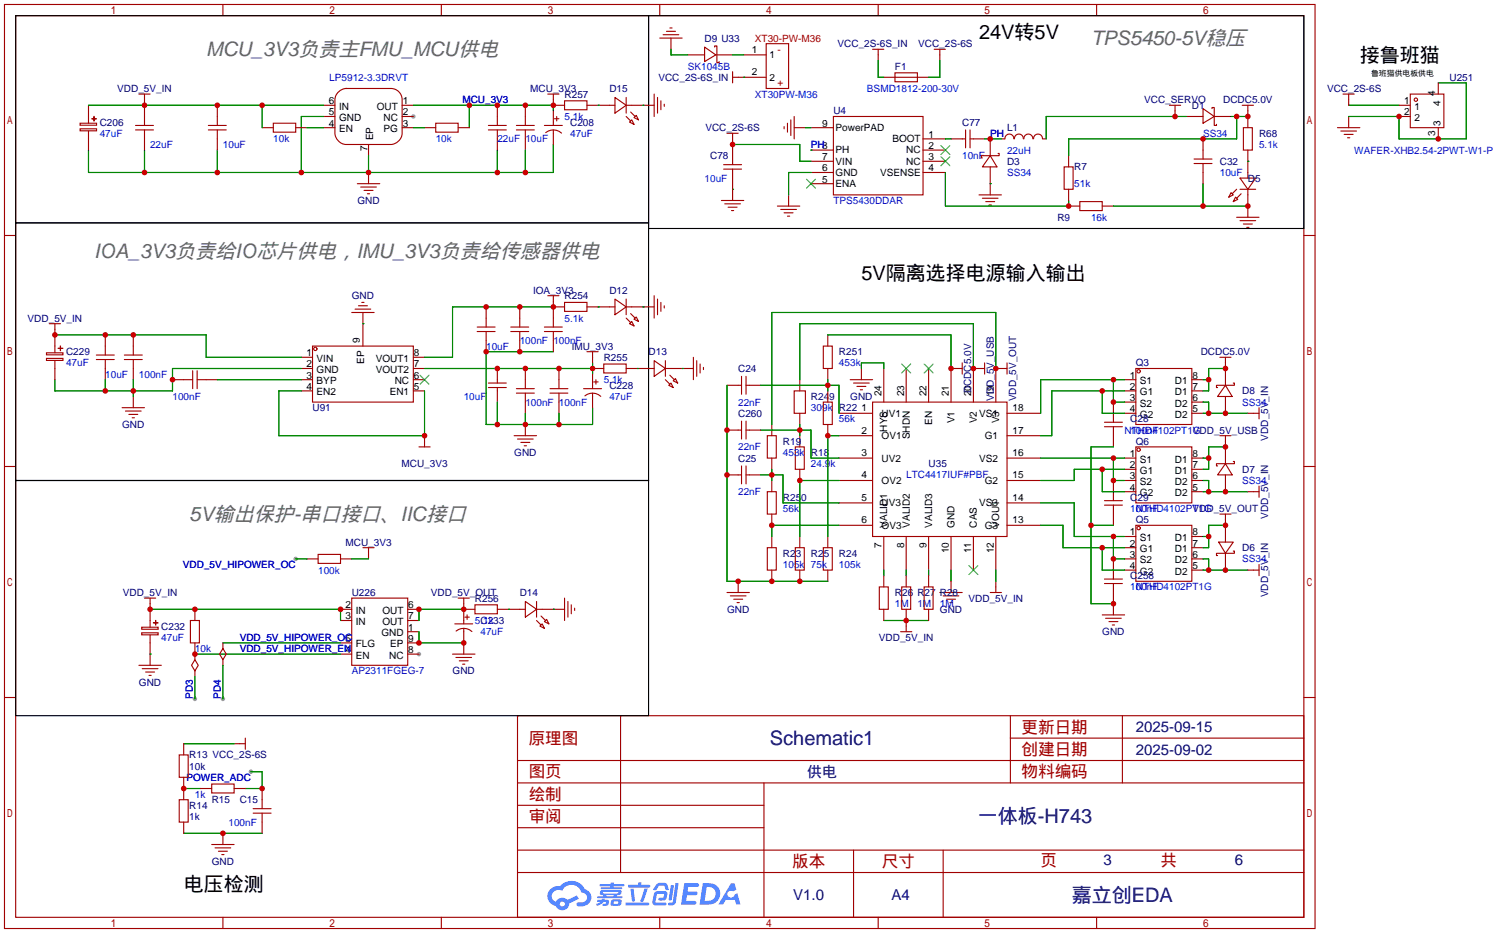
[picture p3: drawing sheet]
<svg xmlns="http://www.w3.org/2000/svg" width="340mm" height="212mm" viewBox="0 0 340 212" stroke-linecap="round" stroke-linejoin="round" font-family="sans-serif">
<g fill="#999">
<circle cx="95" cy="148.3" r=".51"/>
<circle cx="93.7" cy="26.4" r=".51"/>
<circle cx="67.1" cy="126.7" r=".51"/>
<circle cx="56.9" cy="175" r=".51"/>
<circle cx="50.5" cy="158.5" r=".51"/>
<circle cx="44.2" cy="158.5" r=".51"/>
</g>
<g fill="none" stroke="#a10000" stroke-width=".25">
<path d="M1 1h297.2v209.6h-297.2zM3.6 3.6h292.1v204.4h-292.1zM50.5 1v2.6M100.1 1v2.6M149.6 1v2.6M199.1 1v2.6M248.7 1v2.6M1 53.4h2.6M295.7 53.4h2.5M1 105.8h2.6M295.7 105.8h2.5M1 158.2h2.6"/>
<path d="M295.7 158.2h2.5M117.3 162.3h178.4v45.7h-178.4zM117.3 177.5h178.4M117.3 172.5h178.4M140.7 162.3v35.6M173.2 177.5v30.5M229.1 162.3v15.2M229.1 167.4h66.6M254.5 162.3v15.2M117.3 182.6h55.9M117.3 197.9h178.4M117.3 192.8h178.4"/>
<path d="M117.3 187.7h55.9M193.5 192.8v15.2M213.9 192.8v15.2M50.5 208v2.6M100.1 208v2.6M149.6 208v2.6M199.1 208v2.6M248.7 208v2.6"/>
</g>
<g fill="#5487ff">
<path d="M155.2 200.3h2.6a.48 .48 0 0 1 .7 .4 .48 .48 0 0 1-.6 .4h-1.8l-.2 1.1h1.9a.43 .43 0 0 1 .4 .4 .43 .43 0 0 1-.5 .4h-1.9l-.2 1.3h1.7a.45 .45 0 0 1 .5 .2 .45 .45 0 0 1-.1 .6h-3.3z"/>
<path d="M165.7 200.3h.9l.4 1.5-.8 .3a.84 .84 0 0 0-1.2 .3 .84 .84 0 0 0 .4 1.1 .84 .84 0 0 0 1.1-.4l.1-.2 .6-.3 .7 2.5h-1l-.2-1h-2.1l-.6 1h-1.1z"/>
<path d="M152.1 200.8h.7l-.5 3.1a.36 .36 0 0 1-.3 .3 .36 .36 0 0 1-.4-.3z"/>
<path d="M153.2 200.2h.7l-.6 4.3a1.13 1.13 0 0 1-1.8 .6l.2-.4h.7l.2-.2z"/>
<path d="M148.9 200.6l.6-.4h1a.77 .77 0 0 1 .9 .5l.3 1-.2 .2h-.5l-.3-.9-.2-.2-1 .1-.7 1-.6-.1z"/>
<path d="M148.4 202.4l.6-.3h1.7a.81 .81 0 0 1 .7 .5 .81 .81 0 0 1-.2 .8 .81 .81 0 0 1-.9 .8h-.7a.32 .32 0 0 1-.3-.3 .32 .32 0 0 1 .4-.3h.7l.2-.9-1.6 .1-.4 1.8 2.2 .1a.32 .32 0 0 1 .3 .4 .32 .32 0 0 1-.4 .2h-2.2l-.5-.3-.1-.5z"/>
<path d="M141.9 204.7h5a.33 .33 0 0 1 .3 .3 .33 .33 0 0 1-.3 .3h-4.9l-.2-.1z"/>
<path d="M146.1 201.5h.8l-.7 2a.98 .98 0 0 1-.7 1.1l-.3-.3z"/>
<path d="M143 201.6h.7l.3 2.5a.34 .34 0 0 1-.3 .4 .34 .34 0 0 1-.4-.3z"/>
<path d="M142.5 200.7h2.1l.3-.6h.6l-.1 .6h1.7a.32 .32 0 0 1 .4 .3 .32 .32 0 0 1-.4 .3h-4.5l-.2-.2z"/>
<path d="M135.5 204.1h.9l.1-.3h.6v.3h.8l.2 .2-.2 .9-1.3 .2v-.4l.7-.1 .1-.3a.68 .68 0 0 0-1 .4l-1.1 .4-.1-.4 .9-.5h-.7z"/>
<path d="M136 200.5h2.4l.1-.3h.7v.3h2.2l.2 .3-.2 .2h-2.3v.2h1.8l.2 .3-.2 .1h-4.5l-.1-.4h2l.1-.2h-2.3l-.1-.2z"/>
<path d="M159.4 200.3l-.8 4.9h1.7a2.5 2.5 0 0 0 3-2.5 2.5 2.5 0 0 0-3.1-2.4zM160.3 201.1a1.65 1.65 0 0 1 2 1.7 1.65 1.65 0 0 1-2.2 1.5h-.3z"/>
<path d="M136.2 202l-.2 .8 .7 .2 .1 .3h-1.3l.1 .4h5.3l.3-.2-.2-.2h-1.2l.2-.3a.7 .7 0 0 0 .8-.3 .7 .7 0 0 0 0-.8l-4.2-.1zM136.8 202.3h3.4l-.2 .3h-3.2zM137.5 203h1.7l-.2 .3h-1.4z"/>
<path d="M138.6 204.2a1.05 1.05 0 0 0 0 1.2 2.91 2.91 0 0 0 2.2-.2 .98 .98 0 0 0 0-1.2h-1.6zM139.2 204.5l.9-.1 .1 .4-.2 .2-.8-.1z"/>
<path d="M124.9 201.6a2.23 2.23 0 0 0-.7 2.3 2.23 2.23 0 0 0 1.8 1.6 1.58 1.58 0 0 0 1.8 .9 1.58 1.58 0 0 0 1.3-1.5l2.2-1.1-.5-.7-2.1 1a1.65 1.65 0 0 0-2.7 .4 1.47 1.47 0 0 1-.7-2.1 1.47 1.47 0 0 1 2.2-.4 2.3 2.3 0 0 1 2.3-1.3 2.3 2.3 0 0 1 2 1.7 1.12 1.12 0 0 1 1.3 1 1.12 1.12 0 0 1-1.1 1.2h-.7a.45 .45 0 0 0-.6 .4 .45 .45 0 0 0 .5 .5 2.21 2.21 0 0 0 2.2-.5 2.21 2.21 0 0 0 .5-2.3 2.13 2.13 0 0 0-1.3-1.1 3.3 3.3 0 0 0-5.6-.7l-1.1 .1zM127 205a.57 .57 0 0 1 1.1 0 .57 .57 0 0 1-1.1 0z"/>
</g>
<g fill="none" stroke="#a10000" stroke-width=".25">
<path d="M149.6 8.6h5.1M150.4 7.9h3.5M151.1 7.1h2.1M151.9 6.3h.5M152.1 8.6v2.6M156 12.4h3.8M159.8 10.7l2.5 1.7-2.5 1.6zM162.1 10.7v-.3h.5v3.8h.5v-.2M162.3 12.4h3.8M166.1 16.3v2.5M166.1 17.5h7.6M168.7 12.4h5"/>
<path d="M173.7 9.9h5.1v10.2h-5.1zM197.9 11.2h2.5M199.1 11.2v2.5M200.4 17.5h10.2M202.9 16.5h5.1v2h-5.1zM211.8 11.2h2.6M213.1 11.2v2.5M326.1 18.8v2.5M18.2 27.9h3.7v.5h-3.7zM18.2 29.2h3.7v.5h-3.7zM20.1 23.9v4M20.1 29.7v4.3"/>
<path d="M20.8 26.9h1zM21.3 26.4v1zM30.7 29.5h4.1M30.7 28.4h4.1M31.5 21.3h2.5M32.8 21.3v7.1M32.8 29.5v4.5M47.2 29.5h4.1M47.2 28.4h4.1M49.3 23.9v4.5M49.3 29.5v4.5M59.4 29h2.6"/>
<path d="M62 27.9h5.1v2.1h-5.1zM67.1 29h2.5M73.4 23.9h2.5M73.4 26.4h2.5M73.4 29h2.5M76.6 21a2.69 2.69 0 0 1 1.9-.9h10.1a2.54 2.54 0 0 1 2.6 2.5v7.6a2.72 2.72 0 0 1-2.6 2.6h-10.1a2.72 2.72 0 0 1-2.6-2.6v-7.6l.1-.6zM83.6 32.8v2.5M83.6 39.1v2.6M91.2 23.9h2.5M91.2 26.4h2.5M91.2 29h2.5M96.3 29h2.5"/>
<path d="M98.8 27.9h5.1v2.1h-5.1zM103.9 29h2.5M110.7 29.5h4.1M110.7 28.4h4.1M112.8 23.9v4.5M112.8 29.5v4.5M117.1 29.5h4.1M117.1 28.4h4.1M119.1 23.9v4.5M119.1 29.5v4.5M123.4 28.4h4.1M123.7 30.1a2.74 2.74 0 0 1 3.6 .1"/>
<path d="M124.2 21.3h2.5M125.5 21.3v2.6h2.5M125.5 25.1v3.3M125.5 29.5v3.3M125.7 26.9h1M126.2 26.4v1M128 22.9h5.1v2h-5.1zM133.1 23.9h6.3M139.4 22.1l2.6 1.8-2.6 1.8zM142 23.9h6.3M142 22.1v3.6M142 26.4l1 1"/>
<path d="M142.7 27.7l.6-.5 .5 1zM143 25.4l1 1M143.8 26.7l.5-.5 .5 1zM148.3 21.3v5.1M149.1 22.1v3.6M149.9 22.9v2M150.6 23.6v.5M164.1 37.3h4M164.1 38.4h4M164.8 30.2h2.6M166.1 30.2v7.1M166.1 38.4v7.1"/>
<path d="M177.8 28.7v.5M178.6 27.9v2.1M179.3 27.2v3.5M180.1 29h2.5M180.1 26.4v5.1M183.9 29h5.1M183.9 34h5.1M183.9 36.6h5.1M183.9 39.1h5.1M189 26.4h20.3v17.8h-20.3zM209.3 31.5h5.1M209.3 34h5.1"/>
<path d="M209.3 36.6h5.1M209.3 39.1h5.1M215.6 31.5h3.3M218.9 29.5v4M220 31.5h3.3M220 29.5v4M224.5 35.3l1.6 2.5h-3.3zM224.5 35.3h-2v.5h.3M224.5 31.5v3.8M224.5 37.8v6.4M226.3 34.8h.3v.5h-2.1M227.1 31.5h.7"/>
<path d="M227.9 31.5a1.01 1.01 0 0 1 1-1.1 1.01 1.01 0 0 1 1 1.1M230 31.5a1.01 1.01 0 0 1 1-1.1 1.01 1.01 0 0 1 1 1.1M232.2 31.5a1.01 1.01 0 0 1 1-1.1 1.01 1.01 0 0 1 1 1.1M234.4 31.5a1.01 1.01 0 0 1 1-1.1 1.01 1.01 0 0 1 1 1.1M236.5 31.5h.7M241.3 37.8h2v5.1h-2zM242.3 35.3v2.5M265.2 23.9h2.5M266.4 23.9v2.5M269 26.4h3.8M270.8 37.1h4M270.8 36.1h4"/>
<path d="M272.8 24.6l2.5 1.8-2.5 1.5zM272.8 31.5v4.6M272.8 37.1v4.6M274.8 24.6v-.2h.5v2M275.3 26.4v2h.5v-.2M275.3 26.4h3.8M281.7 23.9h2.5M281.9 29h2.1v5h-2.1zM283 23.9v5.1M283 34v6.4M303.3 29h5.1M304 29.7h3.6"/>
<path d="M304.5 21.3h2.6M304.8 30.5h2M305.6 31.2h.5M305.8 21.3v2.6M305.8 26.4v2.6M317.2 23.9h2.6M317.2 26.4h2.6M319.8 21.3h7.6v7.7h-7.6zM326.1 29v2.5M81 41.7h5.1M81.8 42.4h3.5M82.5 43.2h2.1"/>
<path d="M83.3 43.9h.5M163.6 45.5h5.1M164.3 46.2h3.6M165.1 47h2M165.9 47.8h.5M176.3 46.7h5.1M177 47.5h3.6M177.8 48.3h2M178.6 49h.5M178.8 44.2v2.5M183.9 41.7h5.1M222 44.2h5.1"/>
<path d="M222.8 45h3.5M223.5 45.7h2.1M224.3 46.5h.5M242.3 46.7h2.6M242.3 42.9v2.6M244.9 45.7h5v2.1h-5zM249.9 46.7h2.6M279.1 43.7l.6 .5-1.1 .5zM280.2 44.7l.5 .5-1 .5zM280.4 49.3h5.1M280.4 42.9l-1 1M281.2 40.4h3.5l-1.7 2.5z"/>
<path d="M281.2 50h3.5M281.2 42.9h3.5M281.4 43.9l-1 1.1M281.9 50.8h2.1M282.7 51.6h.5M283 42.9v6.4M11.2 73.4h2.5M12.4 73.4v6.6M13.2 79h1zM13.7 78.5v1zM23.9 75.9v4.6M30.2 75.9v4.6"/>
<path d="M70.9 78.5h22.8v12.7h-22.8zM79.8 70.9h5M80.5 70.1h3.6M81.3 69.3h2M82 68.6h.5M82.3 70.9v7.6M108.2 75.2h4.1M108.2 74.2h4.1M110.2 69.6v4.6M110.2 75.2v4.6M115.8 75.2h4.1M115.8 74.2h4.1"/>
<path d="M117.9 69.6v4.6M117.9 75.2v4.6M123.4 75.2h4.1M123.4 74.2h4.1M124.2 67.1h2.5M125.5 67.1v7.1M125.5 75.2v4.6M125.5 69.6h2.5M128 68.6h5.1v2h-5.1zM133.1 79.8h2.5M133.1 69.6h6.3M134.4 79.8v2.5"/>
<path d="M139.4 67.8l2.6 1.8-2.6 1.8zM142 69.6h6.3M142 72.1l1 1.1M142 67.8v3.6M143 71.1l1 1M143.3 72.9l.5 1-1.1-.5zM143.8 72.4l.5-.5 .5 1zM148.3 67.1v5M149.1 67.8v3.6M149.9 68.6v2M150.6 69.3v.5M186.7 78.5h2v5.1h-2z"/>
<path d="M187.7 75.9v2.6M10.5 80h3.8v.5h-3.8zM10.5 81.3h3.8v.4h-3.8zM12.4 81.8v4.3M21.8 81.5h4.1M21.8 80.5h4.1M23.9 81.5v4.6M27.7 92.5h5.1M28.2 81.5h4.1M28.2 80.5h4.1M28.4 93.2h3.6M29.2 94h2"/>
<path d="M30 94.7h.5M30.2 81.5v4.6M30.2 89.9v2.6M39.1 86.1h4.6M43.7 84.1v4M44.7 86.1h4.6M44.7 84.1v4M68.3 81h2.6M68.3 83.6h2.6M68.3 86.1h2.6M68.3 88.6h2.6M93.7 81h2.6"/>
<path d="M93.7 83.6h2.6M93.7 86.1h2.6M93.7 88.6h2.6M96.3 98.8v2.5M110.7 87.9h4.1M110.7 86.9h4.1M112.8 83.6v3.3M112.8 87.9v3.3M116.6 98.8h5.1M117.1 88.1h4.1M117.1 89.2h4.1M117.3 99.6h3.6"/>
<path d="M119.1 83.6v4.5M119.1 89.2v4.5M119.1 96.3v2.5M124.7 88.1h4.1M124.7 89.2h4.1M126.7 83.6v4.5M126.7 89.2v4.5M132.3 88.1h4.1M132.6 89.8a2.74 2.74 0 0 1 3.6 .1M134.4 83.6h2.5M134.4 84.8v3.3M134.4 89.2v3.3"/>
<path d="M134.6 86.6h1M135.1 86.1v1M136.9 82.5h5.1v2.1h-5.1zM142 83.6h6.3M148.3 81.8l2.6 1.8-2.6 1.7zM150.9 83.6h6.3M150.9 86.1l1 1M150.9 81.8v3.5M151.6 87.4l.5-.5 .6 1zM151.9 85.1l1 1M152.7 86.4l.5-.5 .5 1zM157.2 81v5.1"/>
<path d="M158 81.8v3.5M158.7 82.5v2.1M159.5 83.3v.5M164.8 87.4h3.3M164.8 97.5h3.3M168.1 85.3v4.1M168.1 95.5v4.1M169.2 85.3v4.1M169.2 95.5v4.1M169.2 87.4h3.3M169.2 97.5h3.3M174 98.8h2v5.1h-2z"/>
<path d="M175 96.3v2.5M180.1 88.6h2.5v5.1h-2.5zM181.4 86.1v2.5M181.4 93.7v2.6M181.4 98.8v2.5M186.7 91.2h2v5.1h-2zM187.7 83.6v2.5M187.7 88.6v2.6M187.7 96.3v2.5M190.2 98.8h7.7M190.2 93.7h7.7M192.8 86.1h5.1"/>
<path d="M193.5 86.9h3.6M194.3 87.6h2M195.1 88.4h.5M195.3 83.6v2.5M197.9 91.2h30.4v30.5h-30.4zM200.4 83.6v7.6M205.5 83.6v7.6M210.6 83.6v7.6M218.2 83.6h-2.6v7.6M218.2 82.3v2.5M223.3 83.6h-2.6v7.6M223.3 82.3v2.5"/>
<path d="M228.3 83.6h-2.5v7.6M228.3 98.8h7.7M228.3 93.7h7.7M228.3 82.3v2.5M250.4 95.8h4.1M250.4 96.8h4.1M252.5 91.2v4.6M252.5 96.8v4.5M255 86.1h2.6M255 88.6h2.6M255 91.2h2.6M255 93.7h2.6"/>
<path d="M257.6 83.6h12.7v12.7h-12.7zM270.3 86.1h2.5M270.3 88.6h2.5M270.3 91.2h2.5M270.3 93.7h2.5M276.6 81h2.5M276.6 98.8h2.5M277.9 87.4l1.5 2.5h-3.3zM277.9 87.4h-2.1v.5h.3M277.9 81v6.4M277.9 89.9v3.8M277.9 98.8v6.4"/>
<path d="M279.7 86.9h.2v.5h-2M283 93.7h2.5M285.5 92.5v2.5M95 101.3h2.5M118.1 100.3h2M118.9 101.1h.5M164.8 107.7h3.3M168.1 105.7v4M169.2 105.7v4M169.2 107.7h3.3M174 111.5h2v5.1h-2zM175 103.9v2.5"/>
<path d="M175 109v2.5M175 116.6v2.5M180.3 101.3h2.1v5.1h-2.1zM181.4 106.4v2.6M190.2 103.9h7.7M190.2 109h7.7M190.2 114h7.7M190.2 119.1h7.7M228.3 103.9h7.7M228.3 109h7.7M228.3 114h7.7M228.3 119.1h7.7"/>
<path d="M250.4 113.5h4.1M250.4 114.6h4.1M252.5 109v4.5M252.5 114.6v4.5M255 103.9h2.6M255 109h2.6M255 106.4h2.6M255 111.5h2.6M257.6 101.3h12.7v12.7h-12.7zM257.6 119.1h12.7v12.7h-12.7zM270.3 103.9h2.5M270.3 109h2.5"/>
<path d="M270.3 106.4h2.5M270.3 111.5h2.5M276.6 116.6h2.5M277.9 105.2l1.5 2.5h-3.3zM277.9 105.2h-2.1v.5h.3M277.9 107.7v3.8M277.9 116.6v6.3M279.7 104.6h.2v.6h-2M283 111.5h2.5M285.5 110.2v2.6M32.8 135.6h2.5M34 135.6v6.6"/>
<path d="M44.2 138.2v2.5M69.6 126.7h2.5M72.1 125.7h5.1v2.1h-5.1zM77.2 138.2h2.6M77.2 126.7h2.6M79.8 135.6h12.7v15.3h-12.7zM82.3 124.2h2.5M83.6 124.2v2.5M92.5 138.2h2.5M103.9 135.6h2.5M105.2 138.2h2.5M105.2 135.6v5.9"/>
<path d="M105.4 140h1M105.9 139.4v1.1M107.7 137.2h5.1v2h-5.1zM112.8 138.2h6.3M119.1 136.4l2.6 1.8-2.6 1.8zM121.7 138.2h6.3M121.7 136.4v3.6M122.7 139.7l1 1M128 135.6v5.1M128.8 136.4v3.6M129.5 137.2v2M130.3 137.9v.5"/>
<path d="M164.8 134.4h5.1M165.6 135.1h3.6M166.4 135.9h2M167.1 136.7h.5M167.4 131.8v2.6M174 124.2h2v5.1h-2zM175 121.7v2.5M175 129.3v2.5M180.3 124.2h2.1v5.1h-2.1zM181.4 121.7v2.5M181.4 129.3v2.5M186.7 124.2h2v5.1h-2z"/>
<path d="M187.7 121.7v2.5M187.7 129.3v2.5M199.4 133.1h2v5.1h-2zM200.4 121.7v7.6M200.4 130.6v2.5M200.4 138.2v2.5M204.5 133.1h2v5.1h-2zM205.5 121.7v7.6M205.5 130.6v2.5M205.5 138.2v5.1M209.5 133.1h2.1v5.1h-2.1zM210.6 121.7v7.6"/>
<path d="M210.6 130.6v2.5M210.6 138.2v2.5M213.1 134.4h5.1M213.9 135.1h3.5M214.6 135.9h2.1M215.4 136.7h.5M215.6 121.7v7.6M215.6 131.8v2.6M220.7 121.7v7.6M224.5 134.4h2.6M225.8 121.7v7.6M225.8 131.8v2.6"/>
<path d="M249.9 139.4h5.1M250.4 131.3h4.1M250.4 132.3h4.1M252.5 126.7v4.6M252.5 132.3v7.1M255 126.7h2.6M255 124.2h2.6M255 121.7h2.6M255 129.3h2.6M270.3 126.7h2.5M270.3 124.2h2.5M270.3 121.7h2.5"/>
<path d="M270.3 129.3h2.5M276.4 122.9h3.3l-1.8 2.6zM277.9 125.5h-2.1v.5h.3M277.9 125.5v3.8M279.7 125h.2v.5h-2M283 129.3h2.5M285.5 128v2.6M31.5 150.9h5.1M32.1 142.2h3.8v.5h-3.8zM32.1 143.5h3.8v.5h-3.8zM32.3 151.6h3.5M33 152.4h2.1"/>
<path d="M33.8 153.2h.5M34 144v6.9M34.8 141.2h1zM35.3 140.7v1zM43.2 140.7h2v5.1h-2zM44.2 149.6l.8 1.3-.8 1.2-.8-1.2zM44.2 145.8v3.8M44.2 152.1v1.3M50.5 147.1l.8 1.2-.8 1.3-.7-1.3zM50.5 145.8v1.3M50.5 149.6v1.3M77.2 140.7h2.6"/>
<path d="M77.2 148.3h2.6M77.2 145.8h2.6M92.5 143.3h2.5M92.5 140.7h2.5M92.5 148.3h2.5M92.5 145.8h2.5M102.6 148.3h5.1M103.1 141.5h4.1M103.4 149.1h3.5M103.4 143.1a2.74 2.74 0 0 1 3.6 .1M104.1 149.9h2.1M104.9 150.6h.5"/>
<path d="M105.2 142.5v5.8M121.7 140.7l1 1M122.9 141.5l.5 1-1-.5zM124 140.5l.5 1-1.1-.5zM204.2 143.3h2.6M250.7 140.2h3.6M251.5 141h2M252.2 141.7h.5M40.6 171.2h2.1v5.1h-2.1zM41.7 168.7v2.5M41.7 176.3v5.1M45.5 178.8h2.5"/>
<path d="M48 177.8h5.1v2h-5.1zM53.1 168.7h2.5M53.1 178.8h2.5M55.6 167.4v2.5M59.4 178.8v4.6M40.6 181.4h2.1v5h-2.1zM41.7 186.4v2.6M48 191.5h5.1M48.8 192.3h3.5M49.5 193h2.1M50.3 193.8h.5M50.5 189v2.5"/>
<path d="M57.4 184.4h4.1M57.4 183.4h4.1M59.4 184.4v4.6"/>
<circle cx="321.1" cy="22.6" r=".38"/>
<circle cx="71.5" cy="79.1" r=".38"/>
<circle cx="258.2" cy="84.2" r=".38"/>
<circle cx="258.2" cy="102" r=".38"/>
<circle cx="258.2" cy="119.8" r=".38"/>
</g>
<g fill="none" stroke="#008700" stroke-width=".25">
<path d="M152.1 11.2v1.2h3.9M166.1 12.4h2.6M168.7 17.5h.1M199.1 13.7v3.8h1.3M213.1 13.7v3.8h-2.5M326.1 18.8h6.4v12.7h-15.3v-5.1h-11.4M20.1 23.9h53.3M32.8 34v5.1M49.3 34v5.1M59.4 23.9v5.1M69.6 29h3.8M73.4 26.4h-5.1v12.7"/>
<path d="M83.6 35.3v3.8M93.7 23.9h31.8v1.2M93.7 29h2.6M106.4 23.9v5.1M112.8 34v5.1M119.1 34v5.1M125.5 32.8v6.3h-105.4v-5.1M135.6 23.9h.1M145.8 23.9h.1M166.1 32.8h15.3v3.8h2.5M182.6 29h1.3M183.9 34h.1"/>
<path d="M183.9 39.1h-5.1v5.1M214.4 31.5h1.2M214.4 39.1v7.6h27.9v-1.2M223.3 31.5h3.8M269 26.4h-31.8v5.1M279.1 26.4h3.9M280.4 26.4v5.1h-38.1v3.8M283 36.6h.1M305.8 23.9h11.4M166.1 42.9h.1M224.5 41.7h.1M252.5 46.7h30.5"/>
<path d="M272.8 41.7v5M12.4 75.9h34.3v5.1h21.6M82.3 73.4h.1M125.5 69.6h-22.9v11.4h-6.3M125.5 79.8h-15.3v16.5h24.2v-3.8M135.6 69.6h.1M145.8 69.6h.1M187.7 75.9h27.9v7.7M23.9 86.1v2.5M30.2 86.1v3.8M49.3 86.1h19M68.3 88.6h-5.1v10.2h33.1v-10.2"/>
<path d="M68.3 83.6h-29.2v5h-26.7v-2.5M96.3 83.6h38.1M112.8 91.2v5.1M119.1 93.7v2.6M126.7 93.7v2.6M134.4 82.3v2.5M144.5 83.6h.1M154.7 83.6h.1M164.8 87.4v44.4h22.9M172.5 97.5h11.4v6.4h6.3M172.5 87.4h17.7v6.3M181.4 96.3v2.5"/>
<path d="M187.7 86.1v2.5M190.2 98.8h-2.5v22.9M195.3 83.6v-1.3h5.1v1.3M220.7 83.6v-10.2h-39.3v12.7M225.8 83.6v-12.7h-50.8v25.4M249.9 88.6v5.1h5.1M252.5 86.1v5.1h2.5M255 88.6h-16.5v10.2h-2.5M255 86.1h-19v7.6M272.8 86.1h1.3M272.8 91.2h1.3v2.5M272.8 93.7h10.2"/>
<path d="M277.9 83.6h-3.8v5h-1.3M172.5 107.7h5v6.3h12.7M175 106.4v2.6M190.2 109h-8.8v12.7M190.2 119.1h-15.2v2.6M236 119.1h5v5.1h14M236 114h7.6v7.7h11.4M236 103.9h19M247.4 119.1h5.1M249.9 106.4v5.1h5.1M252.5 103.9v5.1h2.5M252.5 101.3h-5.1v35.6h5.1"/>
<path d="M255 106.4h-11.4v2.6h-7.6M272.8 109h1.3v2.5M272.8 103.9h1.3M272.8 111.5h10.2M277.9 119.1h-3.8v5.1h-1.3M277.9 101.3h-3.8v5.1h-1.3M34 138.2h43.2v2.5M67.1 126.7h2.5M79.8 126.7h3.8M105.2 138.2h-10.2v2.5M115.3 138.2h.1M125.5 138.2h.1"/>
<path d="M200.4 129.3v1.3M205.5 129.3v1.3M210.6 129.3v1.3M215.6 129.3v2.5M225.8 129.3v2.5M249.9 124.2v5.1h5.1M252.5 121.7v5h2.5M272.8 126.7h1.3v2.6M272.8 121.7h1.3M272.8 129.3h10.2M34 148.3h.1M44.2 148.3h33"/>
<path d="M44.2 153.4v5.1M50.5 145.8h26.7M50.5 150.9v7.6M95 143.3v2.5h10.2M200.4 140.7h10.2M41.7 178.8h3.8M41.7 168.7h11.4M56.9 175h2.5v3.8h-3.8M41.7 189h17.7"/>
</g>
<g fill="none" stroke="#3c3" stroke-width=".25">
<path d="M213.4 33l2 2.1M213.4 35.6l2 2M215.4 33l-2 2.1M215.4 35.6l-2 2M182.9 40.6l2 2.1M184.9 40.6l-2 2.1M95.2 85.1l2.1 2M97.3 85.1l-2.1 2M204.5 82.5l2 2.1M206.5 82.5l-2 2.1M209.5 82.5l2.1 2.1M211.6 82.5l-2.1 2.1"/>
<path d="M219.7 128.3l2 2M221.7 128.3l-2 2"/>
</g>
<path d="M3.6 3.6h143.5v46.9h-143.5zM147.1 3.6h148.6v48.2h-148.6zM3.6 50.5h143.5v58.5h-143.5zM3.6 109h143.5v53.3h-143.5z" fill="none" stroke="#000" stroke-width=".25"/>
<g fill="#c00">
<circle cx="44.2" cy="148.3" r=".63"/>
<circle cx="44.2" cy="138.2" r=".63"/>
<circle cx="34" cy="138.2" r=".63"/>
<circle cx="77.2" cy="138.2" r=".63"/>
<circle cx="95" cy="138.2" r=".63"/>
<circle cx="105.2" cy="138.2" r=".63"/>
<circle cx="95" cy="145.8" r=".63"/>
<circle cx="105.2" cy="145.8" r=".63"/>
<circle cx="30.2" cy="75.9" r=".63"/>
<circle cx="23.9" cy="75.9" r=".63"/>
<circle cx="12.4" cy="75.9" r=".63"/>
<circle cx="96.3" cy="98.8" r=".63"/>
<circle cx="30.2" cy="88.6" r=".63"/>
<circle cx="23.9" cy="88.6" r=".63"/>
<circle cx="39.1" cy="86.1" r=".63"/>
<circle cx="112.8" cy="83.6" r=".63"/>
<circle cx="119.1" cy="83.6" r=".63"/>
<circle cx="126.7" cy="83.6" r=".63"/>
<circle cx="134.4" cy="83.6" r=".63"/>
<circle cx="119.1" cy="96.3" r=".63"/>
<circle cx="112.8" cy="96.3" r=".63"/>
<circle cx="110.2" cy="79.8" r=".63"/>
<circle cx="117.9" cy="79.8" r=".63"/>
<circle cx="126.7" cy="96.3" r=".63"/>
<circle cx="110.2" cy="69.6" r=".63"/>
<circle cx="117.9" cy="69.6" r=".63"/>
<circle cx="125.5" cy="69.6" r=".63"/>
<circle cx="83.6" cy="39.1" r=".63"/>
<circle cx="68.3" cy="39.1" r=".63"/>
<circle cx="49.3" cy="39.1" r=".63"/>
<circle cx="32.8" cy="39.1" r=".63"/>
<circle cx="112.8" cy="39.1" r=".63"/>
<circle cx="119.1" cy="39.1" r=".63"/>
<circle cx="125.5" cy="23.9" r=".63"/>
<circle cx="119.1" cy="23.9" r=".63"/>
<circle cx="112.8" cy="23.9" r=".63"/>
<circle cx="106.4" cy="23.9" r=".63"/>
<circle cx="59.4" cy="23.9" r=".63"/>
<circle cx="49.3" cy="23.9" r=".63"/>
<circle cx="32.8" cy="23.9" r=".63"/>
<circle cx="50.5" cy="189" r=".63"/>
<circle cx="59.4" cy="178.8" r=".63"/>
<circle cx="41.7" cy="178.8" r=".63"/>
<circle cx="166.1" cy="32.8" r=".63"/>
<circle cx="224.5" cy="31.5" r=".63"/>
<circle cx="242.3" cy="46.7" r=".63"/>
<circle cx="175" cy="119.1" r=".63"/>
<circle cx="175" cy="107.7" r=".63"/>
<circle cx="181.4" cy="109" r=".63"/>
<circle cx="187.7" cy="98.8" r=".63"/>
<circle cx="181.4" cy="97.5" r=".63"/>
<circle cx="187.7" cy="87.4" r=".63"/>
<circle cx="215.6" cy="83.6" r=".63"/>
<circle cx="220.7" cy="83.6" r=".63"/>
<circle cx="225.8" cy="83.6" r=".63"/>
<circle cx="205.5" cy="140.7" r=".63"/>
<circle cx="167.4" cy="131.8" r=".63"/>
<circle cx="175" cy="131.8" r=".63"/>
<circle cx="181.4" cy="131.8" r=".63"/>
<circle cx="164.8" cy="107.7" r=".63"/>
<circle cx="164.8" cy="97.5" r=".63"/>
<circle cx="252.5" cy="86.1" r=".63"/>
<circle cx="252.5" cy="91.2" r=".63"/>
<circle cx="249.9" cy="88.6" r=".63"/>
<circle cx="252.5" cy="103.9" r=".63"/>
<circle cx="252.5" cy="109" r=".63"/>
<circle cx="249.9" cy="106.4" r=".63"/>
<circle cx="252.5" cy="121.7" r=".63"/>
<circle cx="252.5" cy="126.7" r=".63"/>
<circle cx="249.9" cy="124.2" r=".63"/>
<circle cx="252.5" cy="136.9" r=".63"/>
<circle cx="247.4" cy="119.1" r=".63"/>
<circle cx="274.1" cy="86.1" r=".63"/>
<circle cx="277.9" cy="83.6" r=".63"/>
<circle cx="274.1" cy="93.7" r=".63"/>
<circle cx="277.9" cy="93.7" r=".63"/>
<circle cx="274.1" cy="103.9" r=".63"/>
<circle cx="277.9" cy="101.3" r=".63"/>
<circle cx="274.1" cy="111.5" r=".63"/>
<circle cx="277.9" cy="111.5" r=".63"/>
<circle cx="274.1" cy="121.7" r=".63"/>
<circle cx="277.9" cy="119.1" r=".63"/>
<circle cx="274.1" cy="129.3" r=".63"/>
<circle cx="277.9" cy="129.3" r=".63"/>
<circle cx="280.4" cy="26.4" r=".63"/>
<circle cx="283" cy="26.4" r=".63"/>
<circle cx="272.8" cy="31.5" r=".63"/>
<circle cx="272.8" cy="46.7" r=".63"/>
<circle cx="283" cy="46.7" r=".63"/>
<circle cx="317.2" cy="26.4" r=".63"/>
<circle cx="326.1" cy="31.5" r=".63"/>
<circle cx="266.4" cy="26.4" r=".63"/>
</g>
<g font-size="4.5">
<text x="222" y="8.9">24V转5V</text>
<text x="308.4" y="14">接鲁班猫</text>
<text x="195.3" y="63.5">5V隔离选择电源输入输出</text>
<text x="41.7" y="202">电压检测</text>
</g>
<g font-size="4.5" fill="#666">
<text x="247.4" y="10.2">TPS5450-5V稳压</text>
<text x="46.7" y="12.7">MCU_3V3负责主FMU_MCU供电</text>
<text x="21.3" y="58.5">IOA_3V3负责给IO芯片供电，IMU_3V3负责给传感器供电</text>
<text x="42.9" y="118.2">5V输出保护-串口接口、IIC接口</text>
</g>
<g font-size="4.5" fill="#000080">
<text x="174.6" y="169">Schematic1</text>
<text x="221.7" y="186.7">一体板-H743</text>
<text x="243" y="204.5">嘉立创EDA</text>
</g>
<g font-size="3.8" fill="#a00000">
<text x="231.6" y="166.1">更新日期</text>
<text x="119.9" y="168.7">原理图</text>
<text x="231.6" y="171.2">创建日期</text>
<text x="119.9" y="176.3">图页</text>
<text x="231.6" y="176.3">物料编码</text>
<text x="119.9" y="181.4">绘制</text>
<text x="119.9" y="186.5">审阅</text>
<text x="179.6" y="196.6">版本</text>
<text x="199.9" y="196.6">尺寸</text>
<text x="236" y="196.4">页</text>
<text x="263.1" y="196.4">共</text>
</g>
<g font-size="3.4" fill="#000080">
<text x="257.6" y="166">2025-09-15</text>
<text x="257.6" y="171.1">2025-09-02</text>
<text x="183" y="176.2">供电</text>
<text x="250.3" y="196.3">3</text>
<text x="280" y="196.3">6</text>
<text x="179.9" y="204.1">V1.0</text>
<text x="202.1" y="204.1">A4</text>
</g>
<g font-size="2.3" fill="#000080">
<text x="159.8" y="9.4">D9 U33</text>
<text x="189.9" y="10.7">VCC_2S-6S_IN</text>
<text x="208.2" y="10.7">VCC_2S-6S</text>
<text x="202.9" y="15.8">F1</text>
<text x="26.6" y="20.9">VDD_5V_IN</text>
<text x="120.2" y="20.9">MCU_3V3</text>
<text x="128" y="22.1">R257</text>
<text x="138.2" y="20.9">D15</text>
<text x="149.3" y="18.3">VCC_2S-6S_IN</text>
<text x="259.5" y="23.4">VCC_SERVO</text>
<text x="277.4" y="23.4">DCDC5.0V</text>
<text x="300.9" y="20.9">VCC_2S-6S</text>
<text x="328.7" y="18.3">U251</text>
<text x="22.6" y="28.5">C206</text>
<text x="129.3" y="28.5">C208</text>
<text x="159.9" y="29.7">VCC_2S-6S</text>
<text x="189" y="25.9">U4</text>
<text x="218.2" y="28.5">C77</text>
<text x="228.3" y="29.7">L1</text>
<text x="270.3" y="24.7">D1</text>
<text x="285.5" y="31">R68</text>
<text x="161" y="36.1">C78</text>
<text x="228.3" y="37.4">D3</text>
<text x="243.6" y="38.6">R7</text>
<text x="276.6" y="37.4">C32</text>
<text x="283" y="41.2">D5</text>
<text x="81" y="46.3">GND</text>
<text x="239.8" y="50.1">R9</text>
<text x="79.8" y="67.8">GND</text>
<text x="120.9" y="66.6">IOA_3V3</text>
<text x="128" y="67.8">R254</text>
<text x="138.2" y="66.6">D12</text>
<text x="6.3" y="72.9">VDD_5V_IN</text>
<text x="15" y="80.5">C229</text>
<text x="129.6" y="79.3">IMU_3V3</text>
<text x="136.9" y="81.8">R255</text>
<text x="147.1" y="80.5">D13</text>
<text x="190.2" y="80.5">R251</text>
<text x="257.6" y="83.1">Q3</text>
<text x="272.3" y="80.5">DCDC5.0V</text>
<text x="138.2" y="88.2">C228</text>
<text x="167.4" y="84.4">C24</text>
<text x="220.2" y="89.2" transform="rotate(-90 220.2 89.2)">DCDC5.0V</text>
<text x="281.7" y="89.4">D8</text>
<text x="70.9" y="93.2">U91</text>
<text x="167.4" y="94.5">C260</text>
<text x="183.9" y="90.7">R249</text>
<text x="190.2" y="93.2">R22</text>
<text x="192.8" y="90.7">GND</text>
<text x="225.3" y="90.9" transform="rotate(-90 225.3 90.9)">VDD_5V_USB</text>
<text x="230.4" y="91" transform="rotate(-90 230.4 91)">VDD_5V_OUT</text>
<text x="256.3" y="95.8">C28</text>
<text x="27.7" y="97.1">GND</text>
<text x="177.5" y="100.9">R19</text>
<text x="257.6" y="100.9">Q6</text>
<text x="270.5" y="98.3">VDD_5V_USB</text>
<text x="287.6" y="99.9" transform="rotate(-90 287.6 99.9)">VDD_5V_IN</text>
<text x="91" y="105.9">MCU_3V3</text>
<text x="116.6" y="103.4">GND</text>
<text x="167.4" y="104.7">C25</text>
<text x="183.9" y="103.4">R18</text>
<text x="210.6" y="105.9">U35</text>
<text x="281.7" y="107.2">D7</text>
<text x="177.5" y="113.6">R250</text>
<text x="256.3" y="113.6">C29</text>
<text x="257.6" y="118.6">Q5</text>
<text x="270.4" y="116.1">VDD_5V_OUT</text>
<text x="287.6" y="117.7" transform="rotate(-90 287.6 117.7)">VDD_5V_IN</text>
<text x="78.3" y="123.7">MCU_3V3</text>
<text x="281.7" y="125">D6</text>
<text x="177.5" y="126.3">R23</text>
<text x="183.9" y="126.3">R25</text>
<text x="190.2" y="126.3">R24</text>
<text x="256.3" y="131.3">C258</text>
<text x="27.9" y="135.2">VDD_5V_IN</text>
<text x="79.8" y="135.2">U226</text>
<text x="97.7" y="135.2">VDD_5V_OUT</text>
<text x="107.7" y="136.4">R256</text>
<text x="117.9" y="135.2">D14</text>
<text x="202.9" y="135.2">R26</text>
<text x="208" y="135.2">R27</text>
<text x="213.1" y="135.2">R28</text>
<text x="219.6" y="136.4">VDD_5V_IN</text>
<text x="287.6" y="135.5" transform="rotate(-90 287.6 135.5)">VDD_5V_IN</text>
<text x="36.6" y="142.8">C232</text>
<text x="109" y="141.5">C233</text>
<text x="164.9" y="139">GND</text>
<text x="213.1" y="139">GND</text>
<text x="199.3" y="145.3">VDD_5V_IN</text>
<text x="250" y="144">GND</text>
<text x="31.5" y="155.5">GND</text>
<text x="102.6" y="152.9">GND</text>
<text x="42.9" y="172">R13 VCC_2S-6S</text>
<text x="42.9" y="174.5">10k</text>
<text x="42.9" y="183.4">R14</text>
<text x="42.9" y="186">1k</text>
<text x="48" y="182.1">R15</text>
<text x="54.4" y="182.1">C15</text>
<text x="48" y="196.1">GND</text>
</g>
<g font-size="2.3">
<text x="170.4" y="12">1</text>
<text x="170.4" y="17">2</text>
<text x="174.5" y="13.2">1</text>
<text x="74.6" y="23.6">6</text>
<text x="91.3" y="23.6">1</text>
<text x="174.5" y="18.3">2</text>
<text x="318.4" y="23.6">1</text>
<text x="325.4" y="21.7" transform="rotate(-90 325.4 21.7)">4</text>
<text x="74.6" y="28.7">4</text>
<text x="74.6" y="26.2">5</text>
<text x="76.9" y="30">EN</text>
<text x="76.9" y="27.4">GND</text>
<text x="76.9" y="24.9">IN</text>
<text x="85.5" y="24.9">OUT</text>
<text x="87" y="27.4">NC</text>
<text x="87" y="30">PG</text>
<text x="91.3" y="26.2">2</text>
<text x="91.3" y="28.7">3</text>
<text x="186.4" y="28.7">9</text>
<text x="189.5" y="29.7">PowerPAD</text>
<text x="318.4" y="26.2">2</text>
<text x="320.7" y="24.9">1</text>
<text x="320.7" y="27.4">2</text>
<text x="326.7" y="28.5" transform="rotate(-90 326.7 28.5)">3</text>
<text x="326.7" y="24" transform="rotate(-90 326.7 24)">4</text>
<text x="83.3" y="34.2" transform="rotate(-90 83.3 34.2)">7</text>
<text x="84.6" y="31.8" transform="rotate(-90 84.6 31.8)">EP</text>
<text x="189.5" y="34.8">PH</text>
<text x="202.4" y="32.3">BOOT</text>
<text x="205.5" y="34.8">NC</text>
<text x="210.6" y="31.2">1</text>
<text x="210.6" y="33.8">2</text>
<text x="325.4" y="30.8" transform="rotate(-90 325.4 30.8)">3</text>
<text x="186.4" y="41.4">5</text>
<text x="186.4" y="38.9">6</text>
<text x="186.4" y="36.3">7</text>
<text x="189.5" y="39.9">GND</text>
<text x="189.5" y="37.3">VIN</text>
<text x="199.6" y="39.9">VSENSE</text>
<text x="205.5" y="37.3">NC</text>
<text x="210.6" y="36.3">3</text>
<text x="210.6" y="38.9">4</text>
<text x="189.5" y="42.4">ENA</text>
<text x="81.6" y="77.7" transform="rotate(-90 81.6 77.7)">9</text>
<text x="69.5" y="80.8">1</text>
<text x="69.5" y="83.3">2</text>
<text x="71.8" y="82">VIN</text>
<text x="82.6" y="82.5" transform="rotate(-90 82.6 82.5)">EP</text>
<text x="85.2" y="82">VOUT1</text>
<text x="93.9" y="83.3">7</text>
<text x="93.9" y="80.8">8</text>
<text x="69.5" y="85.9">3</text>
<text x="69.5" y="88.4">4</text>
<text x="71.8" y="84.6">GND</text>
<text x="71.8" y="87.1">BYP</text>
<text x="71.8" y="89.7">EN2</text>
<text x="85.2" y="84.6">VOUT2</text>
<text x="88.4" y="89.7">EN1</text>
<text x="89.5" y="87.1">NC</text>
<text x="93.9" y="88.4">5</text>
<text x="93.9" y="85.9">6</text>
<text x="199.9" y="89.9" transform="rotate(-90 199.9 89.9)">24</text>
<text x="205" y="89.9" transform="rotate(-90 205 89.9)">23</text>
<text x="210.1" y="89.9" transform="rotate(-90 210.1 89.9)">22</text>
<text x="215.2" y="89.9" transform="rotate(-90 215.2 89.9)">21</text>
<text x="220.2" y="89.9" transform="rotate(-90 220.2 89.9)">20</text>
<text x="225.3" y="89.9" transform="rotate(-90 225.3 89.9)">19</text>
<text x="256.2" y="85.9">1</text>
<text x="256.2" y="88.4">2</text>
<text x="258.5" y="87.1">S1</text>
<text x="258.5" y="89.7">G1</text>
<text x="266.4" y="89.7">D1</text>
<text x="266.4" y="87.1">D1</text>
<text x="270.4" y="88.4">7</text>
<text x="270.4" y="85.9">8</text>
<text x="195.3" y="93.2">1</text>
<text x="199.9" y="94.5">UV1</text>
<text x="216.4" y="96" transform="rotate(-90 216.4 96)">V1</text>
<text x="221.5" y="96" transform="rotate(-90 221.5 96)">V2</text>
<text x="222" y="94.5">VS1</text>
<text x="226.6" y="96" transform="rotate(-90 226.6 96)">V3</text>
<text x="229.6" y="93.2">18</text>
<text x="256.2" y="90.9">3</text>
<text x="256.2" y="93.5">4</text>
<text x="258.5" y="92.2">S2</text>
<text x="258.5" y="94.7">G2</text>
<text x="266.4" y="94.7">D2</text>
<text x="266.4" y="92.2">D2</text>
<text x="270.4" y="93.5">5</text>
<text x="270.4" y="90.9">6</text>
<text x="195.3" y="98.3">2</text>
<text x="199.9" y="99.6">OV1</text>
<text x="201.2" y="97.9" transform="rotate(-90 201.2 97.9)">HYS</text>
<text x="206.3" y="99.6" transform="rotate(-90 206.3 99.6)">SHDN</text>
<text x="211.4" y="96.4" transform="rotate(-90 211.4 96.4)">EN</text>
<text x="223.3" y="99.6">G1</text>
<text x="229.6" y="98.3">17</text>
<text x="195.3" y="103.4">3</text>
<text x="199.9" y="104.7">UV2</text>
<text x="222" y="104.7">VS2</text>
<text x="229.6" y="103.4">16</text>
<text x="256.2" y="103.6">1</text>
<text x="256.2" y="106.2">2</text>
<text x="258.5" y="104.9">S1</text>
<text x="258.5" y="107.4">G1</text>
<text x="266.4" y="107.4">D1</text>
<text x="266.4" y="104.9">D1</text>
<text x="270.4" y="106.2">7</text>
<text x="270.4" y="103.6">8</text>
<text x="195.3" y="108.5">4</text>
<text x="195.3" y="113.6">5</text>
<text x="199.9" y="109.8">OV2</text>
<text x="223.3" y="109.8">G2</text>
<text x="229.6" y="113.6">14</text>
<text x="229.6" y="108.5">15</text>
<text x="256.2" y="108.7">3</text>
<text x="256.2" y="111.3">4</text>
<text x="258.5" y="110">S2</text>
<text x="258.5" y="112.5">G2</text>
<text x="266.4" y="112.5">D2</text>
<text x="266.4" y="110">D2</text>
<text x="270.4" y="111.3">5</text>
<text x="270.4" y="108.7">6</text>
<text x="195.3" y="118.6">6</text>
<text x="199.9" y="114.8">UV3</text>
<text x="199.9" y="119.9">OV3</text>
<text x="201.2" y="119.6" transform="rotate(-90 201.2 119.6)">VALID1</text>
<text x="206.3" y="119.6" transform="rotate(-90 206.3 119.6)">VALID2</text>
<text x="211.4" y="119.6" transform="rotate(-90 211.4 119.6)">VALID3</text>
<text x="216.4" y="119.6" transform="rotate(-90 216.4 119.6)">GND</text>
<text x="221.5" y="119.6" transform="rotate(-90 221.5 119.6)">CAS</text>
<text x="222" y="114.8">VS3</text>
<text x="223.3" y="119.9">G3</text>
<text x="226.6" y="119.6" transform="rotate(-90 226.6 119.6)">VOUT</text>
<text x="229.6" y="118.6">13</text>
<text x="199.9" y="124.2" transform="rotate(-90 199.9 124.2)">7</text>
<text x="205" y="124.2" transform="rotate(-90 205 124.2)">8</text>
<text x="210.1" y="124.2" transform="rotate(-90 210.1 124.2)">9</text>
<text x="215.2" y="125.5" transform="rotate(-90 215.2 125.5)">10</text>
<text x="220.2" y="125.5" transform="rotate(-90 220.2 125.5)">11</text>
<text x="225.3" y="125.5" transform="rotate(-90 225.3 125.5)">12</text>
<text x="256.2" y="121.4">1</text>
<text x="256.2" y="124">2</text>
<text x="258.5" y="122.7">S1</text>
<text x="258.5" y="125.2">G1</text>
<text x="266.4" y="125.2">D1</text>
<text x="266.4" y="122.7">D1</text>
<text x="270.4" y="124">7</text>
<text x="270.4" y="121.4">8</text>
<text x="256.2" y="126.5">3</text>
<text x="256.2" y="129">4</text>
<text x="258.5" y="127.8">S2</text>
<text x="258.5" y="130.3">G2</text>
<text x="266.4" y="130.3">D2</text>
<text x="266.4" y="127.8">D2</text>
<text x="270.4" y="129">5</text>
<text x="270.4" y="126.5">6</text>
<text x="78.4" y="137.9">2</text>
<text x="92.6" y="137.9">6</text>
<text x="78.4" y="140.5">3</text>
<text x="80.7" y="139.2">IN</text>
<text x="80.7" y="141.7">IN</text>
<text x="86.7" y="139.2">OUT</text>
<text x="86.7" y="141.7">OUT</text>
<text x="92.6" y="143">1</text>
<text x="92.6" y="140.5">7</text>
<text x="78.4" y="148.1">4</text>
<text x="78.4" y="145.5">5</text>
<text x="80.7" y="149.4">EN</text>
<text x="80.7" y="146.8">FLG</text>
<text x="86.5" y="144.3">GND</text>
<text x="88.2" y="149.4">NC</text>
<text x="88.5" y="146.8">EP</text>
<text x="92.6" y="148.1">8</text>
<text x="92.6" y="145.5">9</text>
</g>
<g font-size="2.3" fill="#a00000">
<text x="171.2" y="9.4">XT30-PW-M36</text>
<text x="176.3" y="12">-</text>
<text x="176.3" y="19.6">+</text>
</g>
<g font-size="2.3" fill="#00f">
<text x="156" y="15.8">SK1045B</text>
<text x="74.7" y="18.3">LP5912-3.3DRVT</text>
<text x="104.9" y="23.4">MCU_3V3</text>
<text x="171.2" y="22.1">XT30PW-M36</text>
<text x="196.6" y="20.9">BSMD1812-200-30V</text>
<text x="128" y="27.2">5.1k</text>
<text x="22.6" y="31">47uF</text>
<text x="34" y="33.6">22uF</text>
<text x="50.5" y="33.6">10uF</text>
<text x="62" y="32.3">10k</text>
<text x="98.8" y="32.3">10k</text>
<text x="112.8" y="32.3">22uF</text>
<text x="119.1" y="32.3">10uF</text>
<text x="129.3" y="31">47uF</text>
<text x="183.9" y="33.6">PH8</text>
<text x="224.5" y="31">PH</text>
<text x="228.3" y="34.8">22uH</text>
<text x="272.8" y="31">SS34</text>
<text x="285.5" y="33.6">5.1k</text>
<text x="307.1" y="34.8">WAFER-XHB2.54-2PWT-W1-P</text>
<text x="159.8" y="41.2">10uF</text>
<text x="218.2" y="36.1">10nF</text>
<text x="228.3" y="39.9">SS34</text>
<text x="276.6" y="39.9">10uF</text>
<text x="189" y="46.3">TPS5430DDAR</text>
<text x="243.6" y="42.4">51k</text>
<text x="247.4" y="50.1">16k</text>
<text x="128" y="72.9">5.1k</text>
<text x="15" y="83.1">47uF</text>
<text x="110.2" y="79.3">10uF</text>
<text x="117.9" y="78">100nF</text>
<text x="125.5" y="78">100nF</text>
<text x="190.2" y="83.1">453k</text>
<text x="23.9" y="85.6">10uF</text>
<text x="31.5" y="85.6">100nF</text>
<text x="136.9" y="86.9">5.1k</text>
<text x="39.1" y="90.7">100nF</text>
<text x="105.2" y="90.7">10uF</text>
<text x="119.1" y="92">100nF</text>
<text x="126.7" y="92">100nF</text>
<text x="138.2" y="90.7">47uF</text>
<text x="167.4" y="92">22nF</text>
<text x="183.9" y="93.2">309k</text>
<text x="190.2" y="95.8">56k</text>
<text x="281.7" y="92">SS34</text>
<text x="255" y="98.3">NTHD4102PT1G</text>
<text x="256.3" y="98.3">100nF</text>
<text x="167.4" y="102.1">22nF</text>
<text x="177.5" y="103.4">453k</text>
<text x="183.9" y="105.9">24.9k</text>
<text x="167.4" y="112.3">22nF</text>
<text x="205.5" y="108.5">LTC4417IUF#PBF</text>
<text x="281.7" y="109.8">SS34</text>
<text x="177.5" y="116.1">56k</text>
<text x="256.3" y="116.1">100nF</text>
<text x="257.6" y="116.1">NTHD4102PT1G</text>
<text x="41.5" y="128.8">VDD_5V_HIPOWER_OC</text>
<text x="72.1" y="130.1">100k</text>
<text x="177.5" y="128.8">105k</text>
<text x="183.9" y="128.8">75k</text>
<text x="190.2" y="128.8">105k</text>
<text x="281.7" y="127.5">SS34</text>
<text x="202.9" y="137.7">1M</text>
<text x="208" y="137.7">1M</text>
<text x="213.1" y="137.7">1M</text>
<text x="256.3" y="133.9">100nF</text>
<text x="257.6" y="133.9">NTHD4102PT1G</text>
<text x="107.7" y="141.5">5.1k</text>
<text x="36.6" y="145.3">47uF</text>
<text x="44.2" y="147.9">10k</text>
<text x="54.4" y="147.9">VDD_5V_HIPOWER_EN</text>
<text x="54.4" y="145.3">VDD_5V_HIPOWER_OC</text>
<text x="109" y="144">47uF</text>
<text x="79.8" y="152.9">AP2311FGEG-7</text>
<text x="43.7" y="158.5" transform="rotate(-90 43.7 158.5)">PD3</text>
<text x="50.1" y="158.5" transform="rotate(-90 50.1 158.5)">PD4</text>
<text x="42.3" y="177.1">POWER_ADC</text>
<text x="44.2" y="180.9">1k</text>
<text x="51.8" y="187.2">100nF</text>
</g>
<text font-size="1.8" x="310.9" y="17.1">鲁班猫供电板供电</text>
</svg>
